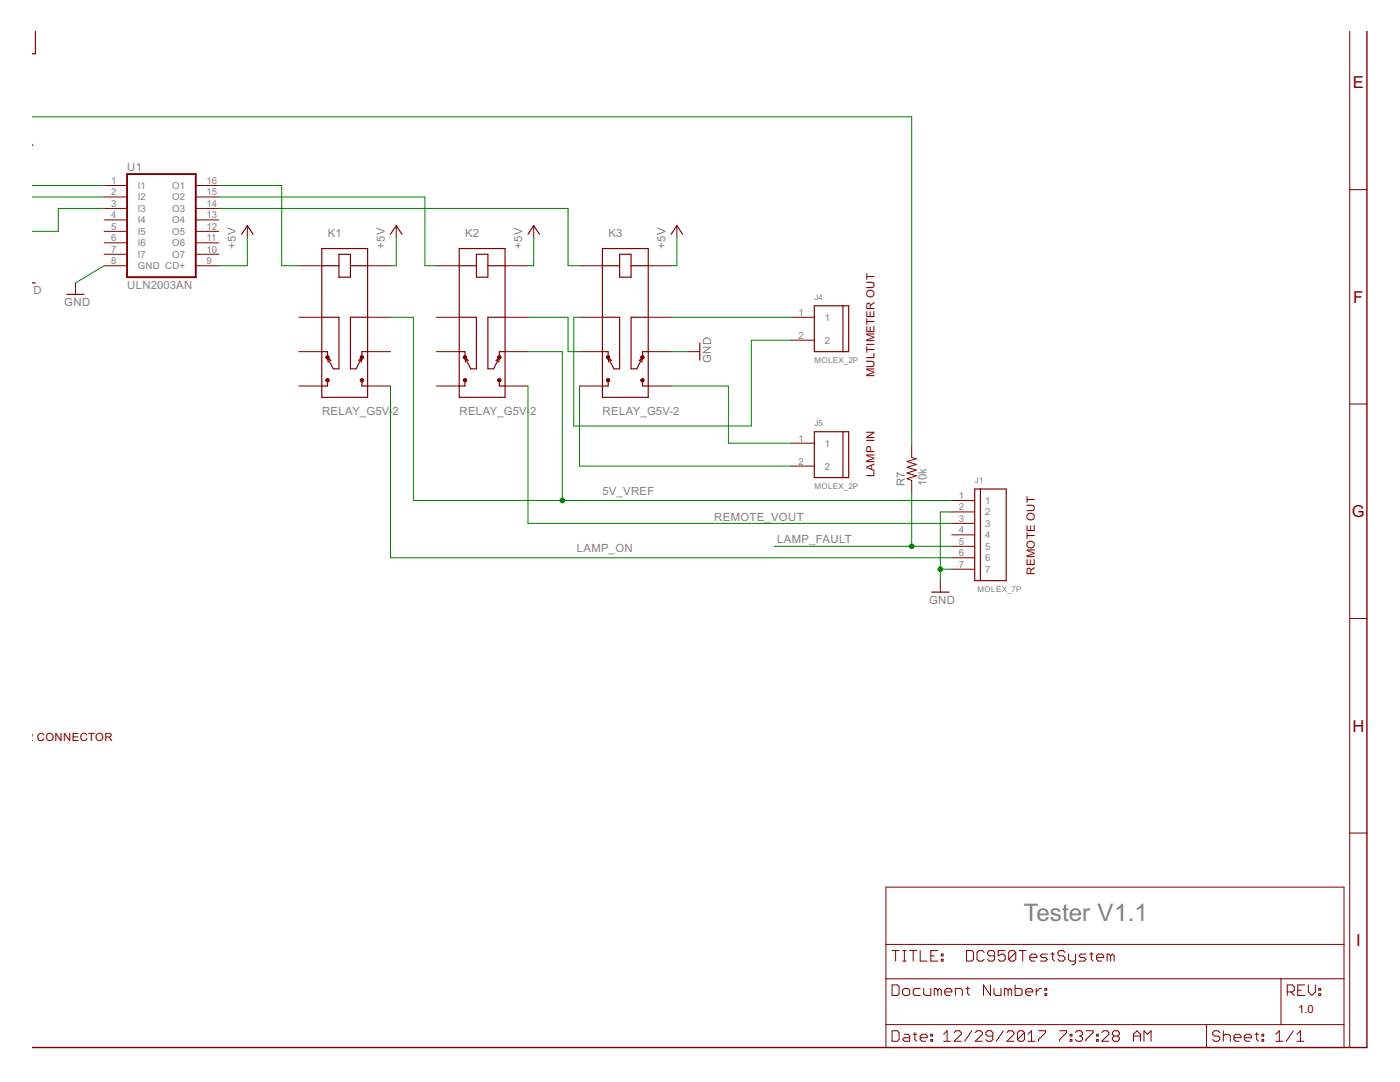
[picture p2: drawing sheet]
<svg xmlns="http://www.w3.org/2000/svg" width="279mm" height="216mm" viewBox="0 0 279 216" stroke-linecap="round" stroke-linejoin="round" font-family="sans-serif">
<path d="M25.4 34.7h13.7v20.6h-13.7z" fill="none" stroke="#800000" stroke-width=".38"/>
<g fill="none" stroke="#800000" stroke-width=".2">
<path d="M269.4 6.3v202.7M20.8 37h4.6M20.8 39.3h4.6M39.1 37h4.5M39.1 39.3h4.5M269.4 37.8h3.4M15.1 56.5v2.2M20.8 41.6h4.6M20.8 43.9h4.6M20.8 46.2h4.6M20.8 48.5h4.6M20.8 50.7h4.6"/>
<path d="M20.8 53h4.6M39.1 41.6h4.5M39.1 43.9h4.5M39.1 46.2h4.5M39.1 48.5h4.5M39.1 50.7h4.5M39.1 53h4.5M49.4 45v2.3M59.6 53h4.6M73.4 53h4.5M79.1 45v2.3M87.1 53h4.6"/>
<path d="M100.8 53h4.6M106.5 45v2.3M115.7 53h4.5M129.4 53h4.5M135.1 45v2.3M59.6 63.3h4.6M59.6 70.2h4.6M59.6 77h4.6M73.4 63.3h4.5M73.4 70.2h4.5M73.4 77h4.5M87.1 63.3h4.6"/>
<path d="M87.1 70.2h4.6M87.1 77h4.6M100.8 63.3h4.6M100.8 70.2h4.6M100.8 77h4.6M115.7 63.3h4.5M115.7 70.2h4.5M115.7 77h4.5M129.4 63.3h4.5M129.4 70.2h4.5M129.4 77h4.5M137.4 70.2h2.3"/>
<path d="M157.9 63.3h4.6M157.9 67.9h4.6M157.9 88.4h4.6M157.9 93h4.6M181.9 89v2.3l1 .2-1.9 .6 1.9 .6-1.9 .5 1.9 .6-1.9 .6 1.9 .6-1.9 .5 .9 .4v2.2M189.9 99.9h4.6M269.4 80.6h3.4M187.7 115.9v2.3M189.9 102.2h4.6M189.9 104.4h4.6M189.9 106.7h4.6M189.9 109h4.6"/>
<path d="M189.9 111.3h4.6M189.9 113.6h4.6M269.4 123.4h3.4M176.8 177h91.4v32h-91.4zM269.4 166.2h3.4M176.8 195.3h91.4M176.8 188.4h91.4M178 196.5h1.1l.3 .4v1.4l-.3 .3h-1.1zM178 189.7h1.4M178.7 189.7v2.1M180.1 197.6l.4-.4h.7l.3 .4v.7l-.3 .3h-.7l-.4-.3zM180.1 189.7h.7"/>
<path d="M180.1 191.8h.7M180.5 189.7v2.1M181.5 189.7h1.4M182.2 189.7v2.1M183.6 189.7v2.1h1.4M183.6 197.2h-1l-.4 .4v.7l.4 .3h1M184.3 197.2v1.1l.4 .3h1.1v-1.4M185.8 190.7h.7M187.2 189.7h-1.4v2.1h1.4M187.2 197.6l-.4-.4h-.3v1.4M187.2 197.6l.3-.4 .4 .4v1M187.2 197.6v1"/>
<path d="M187.9 191.4h.3v.4h-.3zM187.9 190.4h.3v.3h-.3zM188.6 197.9h1.3v-.3l-.3-.4h-.7l-.3 .4v.7l.3 .3h.7M190.7 198.6v-1.4h1l.4 .4v1M192.8 197.2h.7M192.9 189.7h1.1l.3 .3v1.4l-.3 .4h-1.1zM193.1 196.9v1.4l.4 .3M196.4 190l-.4-.3h-.7l-.3 .3v1.4l.3 .4h.7l.4-.4M197.7 196.5v2.1l-1.4-2.1v2.1M198.4 197.2v1.1l.3 .3h1.1v-1.4M198.5 190.7h-1.1l-.3-.3v-.4l.3-.3h.8l.3 .3v1.4l-.3 .4h-.8l-.3-.4M200.6 189.7h-1.4v1l.7-.3h.4l.3 .3v.7l-.3 .4h-.7l-.4-.4"/>
<path d="M201.2 197.6l-.4-.4h-.3v1.4M201.2 197.6v1M201.2 197.6l.3-.4 .4 .4v1M202.6 196.5v2.1h1l.4-.3v-.7l-.4-.4h-1M202.7 190l-.3-.3h-.7l-.4 .3v1.4M202.7 190v1.4l-.3 .4h-.7l-.4-.4M202.7 190l-1.4 1.4M203.4 189.7h1.4M204.1 189.7v2.1M204.7 197.9h1.4v-.3l-.4-.4h-.7l-.3 .4v.7l.3 .3h.7M205.5 191.1h1.4v-.4l-.3-.3h-.7l-.4 .3v.7l.4 .4h.7M206.8 197.2v1.4"/>
<path d="M207.9 197.2h-.4l-.7 .7M208.6 198.3h.3v.3h-.3zM208.6 197.2h.3v.4h-.3zM209 190.4h-1l-.4 .3 .4 .4h.7l.3 .3-.3 .4h-1.1M209.7 190.4h.7M210.1 190v1.4l.3 .4M212.5 190l-.3-.3h-.7l-.4 .3v.4l.4 .3h.7l.3 .4v.3l-.3 .4h-.7l-.4-.4M213.2 190.4v1l.4 .4h1M214.6 190.4v1.7l-.3 .4h-.4M216.7 190.4h-1l-.4 .3 .4 .4h.7l.3 .3-.3 .4h-1.1M217.4 190.4h.7M217.8 190v1.4l.3 .4"/>
<path d="M218.8 191.1h1.5v-.4l-.4-.3h-.7l-.4 .3v.7l.4 .4h.7M221.7 190.7l-.4-.3h-.3v1.4M221.7 190.7v1.1M221.7 190.7l.3-.3 .4 .3v1.1M255.7 195.3v9.1M256.9 197.9h1l.4-.3v-.7l-.4-.4h-1v2.1M257.6 197.9l.7 .7M259 197.6h.7M260.4 196.5h-1.4v2.1h1.4M261.1 196.5v1.4l.7 .7 .7-.7v-1.4M263.2 198.3h.4v.3h-.4zM263.2 197.2h.4v.4h-.4z"/>
<path d="M176.8 204.4h91.4M178 205.7h1.1l.3 .3v1.4l-.3 .4h-1.1zM180.5 206.4h.7l.3 .3v1.1h-1l-.4-.4 .4-.3h1M182.2 206.4h.7M182.6 206v1.4l.3 .4M183.6 207.1h1.4v-.4l-.3-.3h-.7l-.4 .3v.7l.4 .4h.7M185.8 207.4h.3v.4h-.3zM185.8 206.4h.3v.3h-.3zM188.3 207.8h1.4M188.3 206.4l.7-.7v2.1M190.4 206l.4-.3h.7l.3 .3v.4l-1.4 1.4h1.4M193.9 205.7l-1.4 2.1"/>
<path d="M194.6 206l.4-.3h.7l.3 .3v.4l-1.4 1.4h1.4M198.1 206.7h-1l-.4-.3v-.4l.4-.3h.7l.3 .3v1.4l-.3 .4h-.7l-.4-.4M200.2 205.7l-1.4 2.1M201 206l.3-.3h.7l.4 .3v.4l-1.4 1.4h1.4M204.4 206v1.4l-.3 .4h-.7l-.3-.4M204.4 206l-.3-.3h-.7l-.3 .3v1.4M204.4 206l-1.3 1.4M205.1 207.8h1.5M205.1 206.4l.8-.7v2.1M207.3 205.7h1.4v.3l-1.4 1.4v.4M211.5 205.7h1.4v.3l-1.4 1.4v.4M213.6 207.4h.3v.4h-.3z"/>
<path d="M213.6 206.4h.3v.3h-.3zM214.6 206l.4-.3h.7l.3 .3v.4l-.3 .3M215.3 206.7h.4M215.7 206.7l.3 .4v.3l-.3 .4h-.7l-.4-.4M216.7 205.7h1.4v.3l-1.4 1.4v.4M218.8 207.4h.4v.4h-.4zM218.8 206.4h.4v.3h-.4zM219.9 206l.3-.3h.7l.4 .3v.4l-1.4 1.4h1.4M222.3 206.7l-.3 .4v.3l.3 .4h.8l.3-.4v-.3l-.3-.4M222.3 206.7l-.3-.3v-.4l.3-.3h.8l.3 .3v.4l-.3 .3M222.3 206.7h.8M226.2 206.7h1.4"/>
<path d="M226.2 207.8v-1.4l.7-.7 .7 .7v1.4M228.3 207.8v-2.1l.7 .7 .7-.7v2.1M240.8 204.4v4.6M243.4 206l-.3-.3h-.7l-.4 .3v.4l.4 .3h.7l.3 .4v.3l-.3 .4h-.7l-.4-.4M244.1 206.7l.4-.3h.7l.3 .3v1.1M244.1 205.7v2.1M246.3 207.1h1.3v-.4l-.3-.3h-.7l-.3 .3v.7l.3 .4h.7M248.3 207.1h1.4v-.4l-.3-.3h-.7l-.4 .3v.7l.4 .4h.7M250.4 206.4h.8M250.8 206v1.4l.4 .4M251.9 207.4h.3v.4h-.3zM251.9 206.4h.3v.3h-.3z"/>
<path d="M254.6 207.8h1.4M254.6 206.4l.7-.7v2.1M258.1 205.7l-1.4 2.1M258.8 207.8h1.4M258.8 206.4l.7-.7v2.1"/>
</g>
<path d="M272.8 6.3v202.7h-266.5" fill="none" stroke="#800000" stroke-width=".28"/>
<g fill="none" stroke="#800000" stroke-width=".23">
<path d="M7.1 6.3v4.4h-.8M6.3 28.8l.2 .2M6.3 56.5h.8M13.4 58.7h3.4M48.2 46.7l1.2-1.7 1.1 1.7M64.2 49.6h9.2v29.7h-9.2zM64.2 53h3.4M67.6 50.7h2.3v4.6h-2.3zM69.9 53h3.5M77.9 46.7l1.2-1.7 1.1 1.7M91.7 49.6h9.1v29.7h-9.1zM91.7 53h3.4"/>
<path d="M95.1 50.7h2.3v4.6h-2.3zM97.4 53h3.4M105.4 46.7l1.1-1.7 1.2 1.7M120.2 49.6h9.2v29.7h-9.2zM120.2 53h3.5M123.7 50.7h2.2v4.6h-2.2zM125.9 53h3.5M133.9 46.7l1.2-1.7 1.1 1.7M64.2 63.3h3.4v10.3h-1.1l-1.1-2.3M64.2 70.2h1.2v1.1M65.3 71.3l.2 .9M65.4 75.9v1.1h-1.2"/>
<path d="M65.4 71.3l.7 .6M72 71.5l-.5 .5M72.2 75.9v1.1h1.2M72.2 71.5l-.1 .8M73.4 63.3h-3.5v10.3h1.2l1.1-2.3v-1.1h1.2M91.7 63.3h3.4v10.3h-1.2l-1.1-2.3M91.7 70.2h1.1v1.1M92.8 71.3l.1 .9M92.8 75.9v1.1h-1.1M92.8 71.3l.7 .6M99.4 71.5l-.4 .5M99.7 75.9v1.1h1.1"/>
<path d="M99.7 71.5l-.2 .8M100.8 63.3h-3.4v10.3h1.1l1.2-2.3v-1.1h1.1M120.2 63.3h3.5v10.3h-1.2l-1.1-2.3M120.2 70.2h1.2v1.1M121.3 71.3l.2 .9M121.4 75.9v1.1h-1.2M121.4 71.3l.6 .6M128 71.5l-.4 .5M128.2 75.9v1.1h1.2M128.2 71.5l-.1 .8M129.4 63.3h-3.5v10.3h1.2l1.1-2.3v-1.1h1.2M139.7 68.5v3.4"/>
<path d="M162.5 61h6.9v9.2h-6.9zM168.2 61v9.2M162.5 86.1h6.9v9.2h-6.9zM168.2 86.1v9.2M194.5 97.6h6.3v18.3h-6.3zM195.7 97.6v18.3M185.9 118.2h3.5"/>
</g>
<g fill="#800000" stroke="#800000" stroke-width=".2">
<path d="M65.1 71.1l.1-.1h.4a.36 .36 0 0 1 .1 .4 .36 .36 0 0 1-.3 .2h-.2l-.2-.3 .4-.1v.2l-.4-.1z" fill-rule="evenodd"/>
<path d="M65.1 75.7l.3-.2a.36 .36 0 0 1 .3 .4 .36 .36 0 0 1-.3 .3h-.2l-.2-.3 .4-.1v.2l-.4-.1z" fill-rule="evenodd"/>
<path d="M71.9 71.1a.34 .34 0 0 1 .5-.1 .34 .34 0 0 1 .2 .4l-.3 .2h-.2l-.2-.3h.4l-.1 .1-.3-.1z" fill-rule="evenodd"/>
<path d="M71.9 75.7l.4-.2a.35 .35 0 0 1 .3 .3 .35 .35 0 0 1-.1 .3l-.4 .1-.2-.3 .4-.1-.1 .2-.3-.1z" fill-rule="evenodd"/>
<path d="M92.5 71.1a.35 .35 0 0 1 .5-.1 .35 .35 0 0 1 0 .6h-.4l-.1-.3h.4l-.1 .1-.3-.1z" fill-rule="evenodd"/>
<path d="M92.5 75.7l.3-.2a.35 .35 0 0 1 .3 .3 .35 .35 0 0 1-.1 .3l-.4 .1-.1-.3 .4-.1-.1 .2-.3-.1z" fill-rule="evenodd"/>
<path d="M99.4 71.1a.35 .35 0 0 1 .5-.1 .35 .35 0 0 1 0 .6h-.4l-.2-.3h.5l-.1 .1-.4-.1z" fill-rule="evenodd"/>
<path d="M99.4 75.7l.3-.2a.35 .35 0 0 1 .3 .3 .35 .35 0 0 1-.1 .3l-.4 .1-.2-.3 .5-.1-.1 .2-.4-.1z" fill-rule="evenodd"/>
<path d="M121.1 71.1a.34 .34 0 0 1 .5-.1 .34 .34 0 0 1 0 .6 .34 .34 0 0 1-.5-.1l-.1-.2h.5l-.1 .1-.4-.1z" fill-rule="evenodd"/>
<path d="M121.1 75.7a.34 .34 0 0 1 .5-.1 .34 .34 0 0 1 0 .5 .34 .34 0 0 1-.5 0l-.1-.2 .5-.1-.1 .2-.4-.1z" fill-rule="evenodd"/>
<path d="M127.9 71.1a.34 .34 0 0 1 .5-.1 .34 .34 0 0 1 0 .6 .34 .34 0 0 1-.5-.1v-.2h.4l-.1 .1-.3-.1z" fill-rule="evenodd"/>
<path d="M127.9 75.7a.34 .34 0 0 1 .5-.1 .34 .34 0 0 1 0 .5 .34 .34 0 0 1-.5 0v-.2l.4-.1-.1 .2-.3-.1z" fill-rule="evenodd"/>
</g>
<g fill="none" stroke="#008000" stroke-width=".2">
<path d="M6.3 37h14.5M6.3 39.3h14.5M6.3 23.3h175.6v65.7M43.6 37h12.6v16h3.4M43.6 39.3h41.2v13.7h2.3M20.8 53l-5.7 3.5M20.8 41.6h-9.2v4.6h-5.3M43.6 41.6h69.8v11.4h2.3M49.4 47.3v5.7h-5.8M79.1 47.3v5.7h-1.2M106.5 47.3v5.7h-1.1M135.1 47.3v5.7h-1.2"/>
<path d="M77.9 63.3h4.6v36.6h107.4M77.9 77v34.3h112M105.4 70.2h6.8v29.7M105.4 63.3h8v6.9h2.3M105.4 77v27.4h84.5M115.7 63.3h-1.2v21.7h35.4v-17.1h8M115.7 77v16h42.2M133.9 70.2h3.5M133.9 63.3h24M133.9 77h11.5v11.4h12.5M181.9 98.1v10.9M154.5 109h35.4"/>
<path d="M187.7 113.6h2.2M189.9 102.2h-2.2v13.7"/>
</g>
<g fill="#008000" stroke="#008000" stroke-width=".2">
<circle cx="187.7" cy="113.6" r=".47"/>
<circle cx="112.2" cy="99.9" r=".47"/>
<circle cx="181.9" cy="109" r=".47"/>
</g>
<text font-size="5.4" fill="#808080" x="204.3" y="183.9">Tester V1.1</text>
<g font-size="3.7" fill="#800000">
<text x="270" y="17.6">E</text>
<text x="270.1" y="60.4">F</text>
<text x="269.8" y="103.2">G</text>
<text x="269.9" y="146">H</text>
<text x="270.6" y="188.8">I</text>
</g>
<g font-size="2.5" fill="#808080">
<text x="25.4" y="34">U1</text>
<text x="65.4" y="47.3">K1</text>
<text x="92.8" y="47.3">K2</text>
<text x="121.4" y="47.3">K3</text>
<text x="47.1" y="49.6" transform="rotate(-90 47.1 49.6)">+5V</text>
<text x="76.8" y="49.6" transform="rotate(-90 76.8 49.6)">+5V</text>
<text x="104.2" y="49.6" transform="rotate(-90 104.2 49.6)">+5V</text>
<text x="132.8" y="49.6" transform="rotate(-90 132.8 49.6)">+5V</text>
<text x="3.1" y="58.7">GND</text>
<text x="25.4" y="57.6">ULN2003AN</text>
<text x="12.8" y="61">GND</text>
<text x="141.9" y="72.4" transform="rotate(-90 141.9 72.4)">GND</text>
<text x="64.3" y="82.7">RELAY_G5V-</text>
<text x="78.4" y="82.7">2</text>
<text x="91.7" y="82.7">RELAY_G5V-</text>
<text x="105.8" y="82.7">2</text>
<text x="120.3" y="82.7">RELAY_G5V-2</text>
<text x="120.2" y="98.7">5V_VREF</text>
<text x="180.6" y="97" transform="rotate(-90 180.6 97)">R7</text>
<text x="184.9" y="97" transform="rotate(-90 184.9 97)">10k</text>
<text x="142.6" y="103.9">REMOTE_VOUT</text>
<text x="115.1" y="110.2">LAMP_ON</text>
<text x="155.1" y="108.4">LAMP_FAULT</text>
<text x="185.4" y="120.4">GND</text>
</g>
<g font-size="2.5" fill="#800000">
<text x="174.5" y="75.3" transform="rotate(-90 174.5 75.3)">MULTIMETER OUT</text>
<text x="174.5" y="95.3" transform="rotate(-90 174.5 95.3)">LAMP IN</text>
<text x="206.5" y="114.7" transform="rotate(-90 206.5 114.7)">REMOTE OUT</text>
<text x="-.3" y="147.8">RS232 CONNECTOR</text>
<text x="259.1" y="202.2">1.0</text>
</g>
<g font-size="2.1" fill="#808080">
<text x="22.2" y="36.7">1</text>
<text x="22.2" y="39">2</text>
<text x="22.2" y="41.3">3</text>
<text x="27.5" y="37.7">I1</text>
<text x="27.5" y="40">I2</text>
<text x="34.4" y="37.7">O1</text>
<text x="34.4" y="40">O2</text>
<text x="41.2" y="36.7">16</text>
<text x="41.2" y="39">15</text>
<text x="41.2" y="41.3">14</text>
<text x="22.2" y="43.6">4</text>
<text x="22.2" y="45.8">5</text>
<text x="27.5" y="42.3">I3</text>
<text x="27.5" y="44.6">I4</text>
<text x="27.5" y="46.8">I5</text>
<text x="34.4" y="42.3">O3</text>
<text x="34.4" y="44.6">O4</text>
<text x="34.4" y="46.8">O5</text>
<text x="41.2" y="43.6">13</text>
<text x="41.2" y="45.8">12</text>
<text x="22.2" y="48.1">6</text>
<text x="22.2" y="50.4">7</text>
<text x="22.2" y="52.7">8</text>
<text x="27.5" y="49.1">I6</text>
<text x="27.5" y="51.4">I7</text>
<text x="27.5" y="53.7">GND CD+</text>
<text x="34.4" y="49.1">O6</text>
<text x="34.4" y="51.4">O7</text>
<text x="41.2" y="48.1">11</text>
<text x="41.2" y="50.4">10</text>
<text x="41.2" y="52.7">9</text>
<text x="159.3" y="63">1</text>
<text x="164.6" y="64">1</text>
<text x="159.3" y="67.6">2</text>
<text x="164.6" y="68.6">2</text>
<text x="159.3" y="88.1">1</text>
<text x="164.6" y="89.1">1</text>
<text x="159.3" y="92.7">2</text>
<text x="164.6" y="93.7">2</text>
<text x="191.3" y="99.6">1</text>
<text x="191.3" y="101.8">2</text>
<text x="196.6" y="100.6">1</text>
<text x="191.3" y="104.1">3</text>
<text x="191.3" y="106.4">4</text>
<text x="196.6" y="102.8">2</text>
<text x="196.6" y="105.1">3</text>
<text x="196.6" y="107.4">4</text>
<text x="191.3" y="108.7">5</text>
<text x="191.3" y="111">6</text>
<text x="191.3" y="113.3">7</text>
<text x="196.6" y="109.7">5</text>
<text x="196.6" y="112">6</text>
<text x="196.6" y="114.3">7</text>
</g>
<g font-size="1.8" fill="#808080">
<text x="162.5" y="59.9">J4</text>
<text x="162.5" y="72.4">MOLEX_2P</text>
<text x="162.5" y="85">J5</text>
<text x="162.5" y="97.6">MOLEX_2P</text>
<text x="194.5" y="96.4">J1</text>
<text x="195.1" y="118.2">MOLEX_7P</text>
</g>
</svg>
